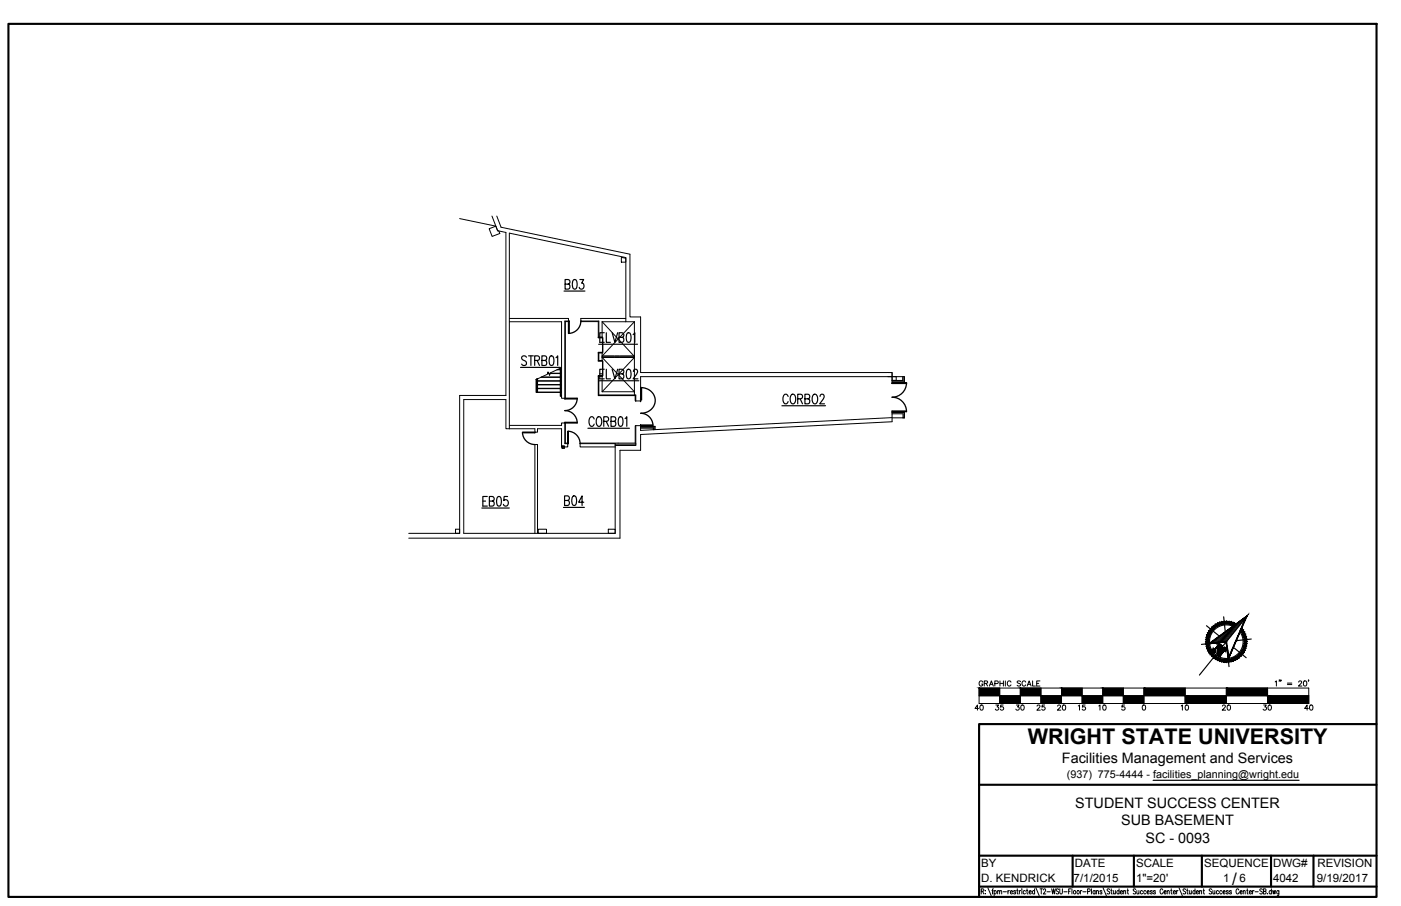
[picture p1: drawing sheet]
<svg xmlns="http://www.w3.org/2000/svg" width="432mm" height="279mm" viewBox="0 0 432 279" stroke-linecap="round" stroke-linejoin="round" font-family="sans-serif">
<!-- layer: A-EXISTING -->
<g fill="none" stroke="#000" stroke-width=".31">
<path d="M141.7 67.4l11 2.3M150.8 70.5l2-.8 .6 1.5h.3l.3 .8-2.3 .9zM151.6 66.6l1.8 4.6 2.5 .5v50.3h-14.2v42.5h-15.7M153.1 66.6l1.3 3.5 39.8 8.3v19.3h3.2v17.2h77.5v1.3h1.3v1.1h-1.3v-1.1h-1.2M191.5 79.4l1.4 .2v1.2h-1.4zM157 99.2h16.1v23.6h1M157 98.2h18.2v.8M175.2 99v.2h-1l-.1 23.6M175.2 99h-1.1v23.8M179 99v.2h5.4v4.8M185.6 99.2h7.3M185.6 99.2v4.8"/>
<path d="M185.6 99.2l9.9 10.7M192.9 99.2v-1h-13.9v.8h5.6v5M192.9 98.2v-18.8l-35.9-7.5v60.3M192.9 99.2h2.6M195.5 99.2v21.6l-9.9-10.6M195.5 99.2l-9.9 10.6M165.2 117l.3-.1v4.1h-.3zM165.5 116.9l-.3 .1M165.5 117.4h.1M165.5 118.6h.1M165.5 119.8h.1M165.5 117.5h.1"/>
<path d="M165.5 118.7h.1M165.5 119.9h.1M165.6 116.9l.1 4.1zM165.7 117.4h7M165.7 118.6h7M165.7 119.8h7M165.7 117.5h7M165.7 118.7h7M165.7 119.9h7M166.7 116.4h6M166.9 116.3h5.8M168.8 115.2h.4"/>
<path d="M168.8 115.1h.3M169.5 115.2h3.2M169.6 115.1h3.1M171.6 114h1.1M171.9 113.9h.8M172.7 113.6l-3.1 1.4-.2 .8-.5-1.1-.2 .7-3.5 1.6M172.8 117.4h.1M172.8 113.9h.1M172.8 115.1h.1M172.8 116.3h.1M172.8 118.6h.1M172.8 119.8h.1"/>
<path d="M172.8 114h.1M172.8 115.2h.1M172.8 116.4h.1M172.8 117.5h.1M172.8 118.7h.1M172.8 119.9h.1M173.1 113.4l-.2 .1v7.5h.2M184.4 116v6h11.4v1.6h.2M184.4 108.9v2.3M184.5 108.9v2.3M184.5 116v5.9h11.3v1.7M184.6 116v5.8h11.4v1.8"/>
<path d="M184.6 108.9v2.3M185.6 108.9v2.3M185.6 116v4.8M185.6 109.8h9.9v.4h-4.3M185.6 109.8v.4M185.6 110.2h9.9M185.6 110.2h3.6M185.7 104.1l.1 4.6zM185.7 104.1l-1.3-.1v.2h1.3M185.7 108.6h-1.3v.3l1.3-.2M185.7 111.3l.1 4.6zM185.7 111.3l-1.3-.1v.2h1.3"/>
<path d="M185.7 115.8h-1.3v.2l1.3-.1M189.5 110.2h1.4M195.5 110.2l-9.9 10.6M274.9 114.9v2.9h3.8v-1.6h-.4M278.2 116.2v1.1h-3.3M278.3 116.2v1.2h-3.4M278.3 116.2h-80.9v7.4h-1.4M278.8 116.2v1.6h-3.9v.3M157 132.2h7.9v1.1h.8v-1.1h7.4v5.6h1.9v-1M157 132.2h-1.1v-9h-13v41.3h22M164.9 137.1h.8v27.4h-.8zM165.5 121h.1"/>
<path d="M165.5 120.9h.1M165.7 121h7M165.7 120.9h7M172.8 120.9h.1M173.1 122.1h-.3v-8.6l-.1 8.7h.4M173.3 137.6v.6M173.3 138.2h.1M173.3 137.6h-.1M173.3 137.6h.1M173.3 137.6h.5M173.3 138.2h.5M173.8 137.6l.1 .6h-.7"/>
<path d="M173.8 137.6h.1M173.9 137.6v.6M173.9 138.2h-.1M174.1 130.4h-1v.8h-16.1M174.1 130.4l.1 6.2h.8v.2M174.1 130.4v6.4h.9M178.8 136.8v1h10.8M178.8 136.8h10.8v27.7h-23.9M185.6 120.8h9.9v1M189.6 137h6.4M196 131.3h-.2v5.3h-17v.2M196 131.3h1.4v.2"/>
<path d="M196 131.3v6.1h-6.4M197.4 131.5v1.2l4-.2M197.4 132h4v.5M197.4 131.5h4.5v1M197.4 131.9h4v.6M197.4 131.5h4.4v1M201.9 132.5h-.5M274.9 127v3.1l-77.5 3.9v4.9h-6.3v27.1h-65.1M274.9 127.2h3.8v1.7h-.4v-1.3h-3.4M274.9 128.8l-73 3.7M274.9 128.9h3.4M274.9 127.2h3.9l-.1 1.7"/>
<path d="M140.4 163.2h1.3v1.3h-1.3zM165.9 163.2h2.5v1.3h-2.5zM187.5 163.2h2.1v1.3h-2.1z"/>
</g>
<!-- layer: A-DOOR -->
<g fill="none" stroke="#000" stroke-width=".4">
<path d="M175.2 99h.2v3.8h-.2zM179 99a3.8 3.8 0 0 1-3.6 3.8M197.5 119.5v3.8h.2v-3.8h-.2a4 4 0 0 1 4.5 4 4 4 0 0 1-4.5 4M274.9 118.1h4.5v.2h-4.5zM279.4 118.1a4.4 4.4 0 0 1-4.5 4.4 4.5 4.5 0 0 1 4.5 4.4M161 133.5a3.8 3.8 0 0 0 3.8 3.6M161.1 133.3h3.8v.1h-3.8zM174.1 122.8h3.8v.2h-3.8zM175 133h.1v3.8h-.1zM175.2 133a3.8 3.8 0 0 1 3.6 3.8M177.9 122.8a3.8 3.8 0 0 1-3.8 3.8 3.8 3.8 0 0 1 3.8 3.8h-3.8v-.1h3.8M197.4 127.4a3.8 3.8 0 0 1 3.8 3.7"/>
<path d="M197.4 131.1h3.8v.2h-3.8zM197.4 122.7v1.2M198 131.3h-.6M279.4 126.8h-4.5v.2h4.5"/>
</g>
<!-- layer: ROOM-NUMBER -->
<g fill="none" stroke="#000" stroke-width=".36">
<path d="M173.8 89.8h6.5M174.2 87.6l1.2-.1 .3-.4-.3-.7-1.2-.2v3h.9a.82 .82 0 0 0 .6-.8 .82 .82 0 0 0-.6-.8M176.7 86.4l.5-.2a2.02 2.02 0 0 1 0 3h-.2a2.29 2.29 0 0 1-.3-2.8zM178.7 86.2h1.2l-.6 1.1a.87 .87 0 0 1 .6 1.2 .87 .87 0 0 1-1.3 .4l-.1-.3M160.4 113.3h12.3M162.3 110.2a.74 .74 0 0 0-1-.4 .74 .74 0 0 0-.4 .9l.9 .6a.78 .78 0 0 1 .4 1.2 .78 .78 0 0 1-1.2 .1l-.2-.3M162.9 109.7h1.5M163.6 109.7v3M164.8 111.2l1.3-.2 .2-.4-.2-.7-1.3-.2v3M165.5 111.2l.8 1.5M167 111.2l1.3-.2 .2-.4-.2-.7-1.3-.2v3h1a.81 .81 0 0 0 .5-.8 .81 .81 0 0 0-.5-.7M169.6 109.9l.5-.2a2.02 2.02 0 0 1 0 3h-.2a1.77 1.77 0 0 1-.6-2.4z"/>
<path d="M171.4 110.3l.5-.6v3M184.5 106.2h12M184.5 117.4h12.4M184.9 104h.8M184.9 115.3h.8M186.2 102.6h-1.3v3h1.3M186.2 113.9h-1.3v2.9h1.3M186.9 102.6v3h1.2M186.9 113.9v2.9h1.2M188.7 102.6l.8 3 .9-3M188.7 113.9l.8 2.9 .9-2.9M190.8 104l1.3-.1 .2-.4-.2-.7-1.3-.2v3h.9a.81 .81 0 0 0 .6-.8 .81 .81 0 0 0-.6-.8"/>
<path d="M190.8 115.3l1.3-.2 .2-.4-.2-.7-1.3-.1v2.9h.9a.82 .82 0 0 0 .6-.7 .82 .82 0 0 0-.6-.8M193.3 102.8l.6-.2a2.02 2.02 0 0 1 0 3h-.3a1.77 1.77 0 0 1-.5-2.4zM193.3 114l.6-.1a2.02 2.02 0 0 1 0 2.9h-.3a2.29 2.29 0 0 1-.3-2.8zM195.1 103.2l.6-.6v3M195.2 114.6l.1-.5a.68 .68 0 0 1 1-.1 .68 .68 0 0 1 .1 1l-1.3 1.8h1.5M181.2 132.1h12.8M183.1 129.2a.83 .83 0 0 0-1-.7 .83 .83 0 0 0-.6 1.1v.8a.83 .83 0 0 0 .6 1.1 .83 .83 0 0 0 1-.7M184.2 128.7l.2-.2a1.42 1.42 0 0 1 .9 2.3 .83 .83 0 0 1-1 .7 .83 .83 0 0 1-.5-1.1v-.8zM186.1 129.9l1.3-.1 .2-.4-.2-.7-1.3-.2v3M186.8 129.9l.8 1.6M188.3 129.9l1.3-.1 .2-.4-.2-.7-1.3-.2v3h1a.82 .82 0 0 0 .5-.8 .82 .82 0 0 0-.5-.8M190.9 128.7l.5-.2a2.02 2.02 0 0 1 0 3h-.2a2.29 2.29 0 0 1-.3-2.8z"/>
<path d="M192.7 129.1l.5-.6v3M241 125.1h13.4M242.9 122.3a.83 .83 0 0 0-1-.7 .83 .83 0 0 0-.6 1.1v.7a.83 .83 0 0 0 .6 1.1 .83 .83 0 0 0 1-.7M244 121.7l.2-.1a1.42 1.42 0 0 1 .9 2.2 .83 .83 0 0 1-1 .7 .83 .83 0 0 1-.6-1.1l.1-1.1zM245.9 123l1.2-.2 .2-.4-.2-.7-1.2-.1v2.9M246.6 123l.7 1.5M248.1 123l1.3-.2 .2-.4-.2-.7-1.3-.1v2.9h.9a.82 .82 0 0 0 .6-.7 .82 .82 0 0 0-.6-.8M250.7 121.7l.2-.1a1.42 1.42 0 0 1 1 2.2 .83 .83 0 0 1-1 .7 .83 .83 0 0 1-.6-1.1v-.7zM252.7 122.3l.1-.5a.68 .68 0 0 1 1-.1 .68 .68 0 0 1 .1 1l-1.3 1.8h1.5M148.5 156.7h8.5M148.8 154.5h.9M150.2 153.1h-1.4v3h1.4"/>
<path d="M150.8 154.5l1.3-.1 .2-.4-.2-.7-1.3-.2v3h1a.81 .81 0 0 0 .5-.8 .81 .81 0 0 0-.5-.8M153.4 153.3l.5-.2a2.02 2.02 0 0 1 0 3h-.2a1.77 1.77 0 0 1-.5-2.4zM156.5 153.1h-1.1l-.1 1.3a.88 .88 0 0 1 1.2 .1 .88 .88 0 0 1 0 1.2 .88 .88 0 0 1-1.2 .1l-.1-.3M173.7 156.5h6.4M174 154.3l1.3-.1 .2-.4-.2-.7-1.3-.2v3h1a.82 .82 0 0 0 .5-.8 .82 .82 0 0 0-.5-.8M176.5 153.1l.6-.2a2.02 2.02 0 0 1 0 3h-.2a2.29 2.29 0 0 1-.4-2.8zM179.9 154.9h-1.6l1.1-2v3"/>
</g>
<!-- layer: BORDER -->
<path d="M2.6 7.4h421.7v269.2h-421.7zM424.3 223.3h-122.5v53.3M301.8 242h122.5M301.8 263.9h122.5M301.9 273.4h122.4M330.6 263.9v9.5M349.5 263.9v9.5M370.4 263.9v9.5M391.7 263.9v9.5M404.8 263.9v9.5" fill="none" stroke="#000" stroke-width=".66"/>
<!-- layer: BORDER-NOTE -->
<path d="M355.4 240.6h45" fill="none" stroke="#000" stroke-width=".36"/>
<g fill="none" stroke="#000" stroke-width=".31">
<path d="M302.4 274.9l.7-.1 .1-.6-.8-.1v1.6M302.8 274.9l.4 .8M303.7 274.6h.1M303.7 275.5h.1M304.5 273.8l1 2.4M305.7 274.6h.4M306.2 274.1l-.3 .3v1.3M306.4 274.9l.1-.2a.44 .44 0 0 1 .6 .5 .44 .44 0 0 1-.7 .3M306.4 274.6v1.6M307.5 274.9l.3-.3 .3 .1v1M307.5 274.6v1.1M308.1 274.9l.3-.3 .3 .1v1"/>
<path d="M309.2 275h1M310.7 274.6v1.1M311.1 274.6l-.4 .5M311.4 275.1h.7l-.2-.4a.43 .43 0 0 0-.5 .5 .43 .43 0 0 0 .7 .3M313 274.9l-.2-.3-.3 .1v.3l.5 .5-.2 .2-.4-.2M313.4 274.6h.4M313.5 274.1v1.3l.3 .3M314.2 274.6v1.1M314.6 274.6l-.4 .5M314.9 274.2h.1M315 274.6v1.1M316 274.9l-.1-.2a.44 .44 0 0 0-.6 .5 .44 .44 0 0 0 .7 .3"/>
<path d="M316.4 274.6h.4M316.5 274.1v1.3l.3 .3M317.2 275.1h.7l-.2-.4a.44 .44 0 0 0-.5 .5 .44 .44 0 0 0 .7 .3M318.9 274.9l-.1-.2a.44 .44 0 0 0-.6 .5 .44 .44 0 0 0 .7 .3M318.9 274.1v1.6M319.3 273.8l1 2.4M320.5 274.1h.8M320.9 274.1v1.6M321.6 274.5v-.3a.37 .37 0 0 1 .6 0 .37 .37 0 0 1 0 .5l-.7 1h.8M322.7 275h1M324.1 274.1l.3 1.6 .3-1.6 .3 1.6 .3-1.6M326.3 274.3l-.3-.2-.5 .2 .1 .4 .7 .5-.3 .5-.5-.2"/>
<path d="M326.6 274.1v1.1l.4 .5 .4-.2v-1.4M327.9 275h1M329.4 274.9h.4M330.1 274.1h-.7v1.6M330.4 274.1v1.6M333 274.6v1.1M333.5 274.6l-.5 .5M333.7 275h1M335.2 274.9h.7v-.7l-.7-.1v1.6M336.4 274.1v1.6M337.5 274.9l-.1-.2a.44 .44 0 0 0-.6 .5 .44 .44 0 0 0 .7 .3M337.5 274.6v1.1"/>
<path d="M337.9 274.9l.3-.3 .3 .1 .1 1M337.9 274.6v1.1M339.6 274.9l-.2-.3-.3 .1v.3l.5 .5-.2 .2-.4-.2M340 273.8l1 2.4M342 274.3l-.3-.2-.5 .2 .1 .4 .7 .5-.3 .5-.5-.2M342.3 274.6h.4M342.5 274.1v1.3l.3 .3M343.1 274.6l.1 1 .3 .1 .3-.3M343.8 274.6v1.1M344.9 274.9l-.1-.2a.44 .44 0 0 0-.6 .5 .44 .44 0 0 0 .7 .3M344.9 274.1v1.6M345.3 275.1h.7l-.1-.4a.44 .44 0 0 0-.6 .5 .44 .44 0 0 0 .7 .3"/>
<path d="M346.3 274.9l.3-.3 .3 .1v1M346.3 274.6v1.1M347.4 274.6h.4M347.6 274.1v1.3l.2 .3M350 274.3l-.2-.2-.5 .2 .1 .4 .6 .5-.2 .5-.5-.2M350.4 274.6v1l.3 .1 .3-.3M351 274.6v1.1M352.2 274.9l-.2-.2a.44 .44 0 0 0-.5 .5 .44 .44 0 0 0 .7 .3M353.2 274.9l-.1-.2a.43 .43 0 0 0-.6 .5 .43 .43 0 0 0 .7 .3M353.5 275.1h.7l-.1-.4a.44 .44 0 0 0-.6 .5 .44 .44 0 0 0 .7 .3M355.1 274.9l-.2-.3-.4 .3 .6 .3v.4l-.6-.1M356.1 274.9l-.2-.3-.3 .1v.3l.5 .5-.2 .2-.4-.2"/>
<path d="M358.4 274.5a.44 .44 0 0 0-.6-.4 .44 .44 0 0 0-.3 .6v.4a.44 .44 0 0 0 .3 .6 .44 .44 0 0 0 .6-.4M358.7 275.1h.7l-.1-.4a.44 .44 0 0 0-.6 .5 .44 .44 0 0 0 .7 .3M359.7 274.9l.3-.3 .3 .1 .1 1M359.7 274.6v1.1M360.8 274.6h.4M361 274.1v1.3l.3 .3M361.6 275.1h.7l-.1-.4a.44 .44 0 0 0-.6 .5 .44 .44 0 0 0 .7 .3M362.6 274.6v1.1M363.1 274.6l-.5 .5M363.4 273.8l1 2.4M365.4 274.3l-.3-.2-.5 .2 .1 .4 .7 .5-.3 .5-.5-.2M365.8 274.6h.4"/>
<path d="M365.9 274.1v1.3l.3 .3M366.6 274.6v1l.3 .1 .3-.3M367.2 274.6v1.1M368.3 274.9l-.1-.2a.44 .44 0 0 0-.6 .5 .44 .44 0 0 0 .7 .3M368.3 274.1v1.6M368.7 275.1h.7l-.1-.4a.43 .43 0 0 0-.6 .5 .43 .43 0 0 0 .7 .3M369.7 274.9l.3-.3 .3 .1v1M369.7 274.6v1.1M370.8 274.6h.4M371 274.1v1.3l.3 .3M373.5 274.3a.4 .4 0 0 0-.6-.2 .4 .4 0 0 0-.1 .6l.4 .2a.43 .43 0 0 1 .2 .8 .43 .43 0 0 1-.7-.2M373.8 274.6l.1 1 .3 .1 .2-.3"/>
<path d="M374.4 274.6v1.1M375.6 274.9l-.2-.2a.43 .43 0 0 0-.5 .5 .43 .43 0 0 0 .7 .3M376.6 274.9l-.1-.2a.44 .44 0 0 0-.6 .5 .44 .44 0 0 0 .7 .3M376.9 275.1h.7l-.1-.4a.44 .44 0 0 0-.6 .5 .44 .44 0 0 0 .7 .3M378.6 274.9l-.3-.3-.3 .1v.3l.6 .5-.3 .2-.4-.2M379.5 274.9l-.2-.3-.4 .3 .6 .3v.4l-.6-.1M381.8 274.5a.44 .44 0 0 0-.6-.4 .44 .44 0 0 0-.2 .6v.4a.44 .44 0 0 0 .3 .6 .44 .44 0 0 0 .5-.4M382.2 275.1h.6l-.1-.4a.43 .43 0 0 0-.6 .5 .43 .43 0 0 0 .7 .3M383.2 274.9l.2-.3 .3 .1 .1 1M383.2 274.6v1.1M384.3 274.6h.3M384.4 274.1v1.3l.3 .3"/>
<path d="M385 275.1h.7l-.1-.4a.44 .44 0 0 0-.6 .5 .44 .44 0 0 0 .7 .3M386.1 274.6v1.1M386.5 274.6l-.4 .5M386.8 275h1M389.1 274.3l-.3-.2-.5 .2 .1 .4 .7 .5-.3 .5-.5-.2M389.4 274.9l.7-.1v-.6l-.7-.1v1.6l.7-.1 .1-.4-.3-.3M390.6 275.5l.1 .1M391.9 274.9l-.2-.2a.44 .44 0 0 0-.6 .5 .44 .44 0 0 0 .8 .3M391.9 274.1v1.6M392.2 274.6l.3 1.1 .2-1.1 .2 1.1 .2-1.1M394.2 274.6l-.1 1.5-.4 .1M394.2 274.9l-.1-.2a.44 .44 0 0 0-.6 .5 .44 .44 0 0 0 .7 .3"/>
<circle cx="331.2" cy="275.1" r=".48"/>
<circle cx="332.3" cy="275.1" r=".48"/>
</g>
<!-- layer: NORTH -->
<g fill="#000" stroke="#000" stroke-width=".31">
<path d="M375.4 198.3l.5 .3zM377.3 199.7l.5 .4zM373.6 200.6l.6 .3zM373.9 200.6l.3 .2zM373.9 200.8l.5 .3zM373.9 200.7l.3 .1zM374.2 200.5l.1 .1zM375.4 200.7l1.4 .7-.8 .9zM377.9 200.4h.1z"/>
<path d="M372.7 198.3l.1 .2 11.6-8.6zM372.8 198.5l11.6-8.6-.5 .6zM384.4 189.9l-.5 .6-5.4 13zM383.9 190.5l-5.4 13 .1-.9zM377.9 198l.6 5.5 .1-.9zM378.1 197.8l.5 4.8-.7-4.6zM372.8 198.5l5.1-.5 .2-.2zM372.8 198.3l5.3-.5-5.3 .7z"/>
<path d="M373.1 193.9l.5 .5-.9 .1zM372.7 194.5l.6 .4 .3-.5zM372.7 194.5l.6 .4-1 .2zM372.3 195.1l.7 .4 .3-.6zM372.3 195.1l.7 .4-1 .3zM372 195.8l.7 .2 .3-.5zM372 195.8l.7 .2-.9 .5zM371.8 196.5l.8 .1 .1-.6zM371.8 196.5l.8 .1-.9 .6zM371.7 197.2h.7l.2-.6zM371.7 197.2h.7l-.7 .7zM371.7 197.9h.7v-.7zM371.7 197.9h.7l-.7 .7zM371.7 198.6l.7-.1v-.6zM371.7 198.6l.7-.1-.6 .8zM372.4 198.5l-.6 .8 .7-.2zM371.8 199.3l.7-.2-.5 .9zM372.5 199.1l-.5 .9 .7-.3zM372 200l.7-.3-.4 .9zM372.7 199.7l-.4 .9 .6-.3zM372.3 200.6l.6-.3-.3 .9zM372.9 200.3l-.3 .9 .6-.4zM372.6 201.2l.6-.4-.2 1zM373.2 200.8l-.2 1 .6-.4zM373 201.8l.6-.4-.1 .9zM373.6 201.4l-.1 .9 .5-.5zM373.5 202.3l.5-.5v1zM374 201.8v1l.5-.6zM374.5 202.2l.1 1-.6-.4zM374.5 202.2l.1 1 .4-.6zM375 202.6l.2 1-.6-.4zM375 202.6l.2 1 .3-.7zM375.5 202.9l.3 .9-.6-.2zM375.5 202.9l.3 .9 .3-.7zM376.1 203.1l.4 .9-.7-.2zM376.1 203.1l.4 .9 .2-.7zM376.7 203.3l.5 .8-.7-.1zM376.7 203.3l.5 .8 .1-.7zM377.3 203.4l.6 .8-.7-.1zM377.3 203.4l.6 .8v-.8zM377.9 203.4l.7 .8h-.7zM377.9 203.4l.7 .8v-.8zM378.6 203.4l.7 .6-.7 .2zM378.6 203.4l.7 .6-.1-.7zM379.2 203.3l.8 .5-.7 .2zM379.2 203.3l.8 .5-.2-.6zM379.8 203.2l.9 .4-.7 .2zM379.8 203.2l.9 .4-.3-.7zM380.4 202.9l.9 .4-.6 .3zM380.4 202.9l.9 .4-.4-.7zM380.9 202.6l1 .3-.6 .4zM380.9 202.6l1 .3-.5-.6zM381.4 202.3l1 .1-.5 .5zM381.4 202.3l1 .1-.5-.5zM381.9 201.9h1l-.5 .5zM382.3 201.4l-.4 .5h1zM382.3 201.4l1-.1-.4 .6zM382.7 200.9l-.4 .5 1-.1zM382.7 200.9l.9-.3-.3 .7zM383 200.3l-.3 .6 .9-.3zM383 200.3l.9-.3-.3 .6zM383.2 199.7l-.2 .6 .9-.3zM383.2 199.7l.9-.4-.2 .7zM383.4 199.1l-.2 .6 .9-.4zM383.4 199.1l.8-.5-.1 .7zM383.5 198.5l-.1 .6 .8-.5zM383.5 198.5l.8-.7-.1 .8zM383.5 197.8v.7l.8-.7zM384.2 197.1l.1 .7h-.8zM383.5 197.2v.6l.7-.7zM384.1 196.4l.1 .7-.7 .1zM383.4 196.6l.1 .6 .6-.8zM383.9 195.7l.2 .7-.7 .2zM383.2 196l.2 .6 .5-.9zM383.6 195l.3 .7-.7 .3zM382.9 195.4l.3 .6 .4-1zM383.2 194.4l.4 .6-.7 .4zM382.6 194.8l.3 .6 .3-1zM382.8 193.8l.4 .6-.6 .4zM382.2 194.3l.4 .5 .2-1z"/>
<path d="M375.4 199l-1.1 1.6 1.2-1.5zM375.4 199l-1.1 1.6-.1-.1z"/>
<path d="M375.4 198.3l.8 .6zM375.4 198.3l.8 .6z"/>
<path d="M375.7 198.6l1 .7zM375.6 198.7l1.1 .6z"/>
<path d="M375.5 199.1l1.2 1v-.4zM375.5 199.1l1.2 1-1.2-.6z"/>
<path d="M375.6 198.7l1.1 1v-.4zM375.6 198.7l1.1 1-1.3-.7z"/>
<path d="M377.3 199.7l-.1 .1zM377.3 199.7l.8 .7zM377.3 199.8l.8 .6z"/>
<path d="M380.3 192l.6 .3-.3 .7zM380.3 192l-.3 .7 .6 .3zM379.6 191.8l.7 .2-.3 .7zM379.6 191.8l-.2 .7 .6 .2zM378.9 191.7l.7 .1-.2 .7zM378.9 191.7l-.1 .7 .6 .1zM378.1 191.6l.8 .1-.1 .7zM378.1 191.6v.8h.7zM377.4 191.6h.7v.8zM377.4 191.6l.1 .8h.6zM376.7 191.7l.7-.1 .1 .8zM376.7 191.7l.1 .8 .7-.1zM376 191.9l.7-.2 .1 .8zM376 191.9l.2 .7 .6-.1zM375.3 192.2l.7-.3 .2 .7zM375.3 192.2l.3 .7 .6-.3zM374.7 192.5l.6-.3 .3 .7zM374.7 192.5l.4 .7 .5-.3zM374.1 192.9l.6-.4 .4 .7zM374.1 192.9l.5 .6 .5-.3zM373.6 193.4l.5-.5 .5 .6zM373.6 193.4l.5 .5 .5-.4zM373.6 193.4l.5 .5h-1zM373.1 193.9l.5 .5 .5-.5z"/>
<path d="M375.7 198.6l-1.5 1.9zM375.7 198.6l-1.5 1.9zM375.3 198.3l.5 .3zM375.3 198.3l.5 .3zM375.4 198.2l-.1 .1zM375.4 198.2l1.4 1.1zM375.5 198.3l1.3 1zM376.7 199.3v1.9zM376.7 199.3l-.1 2.1zM377.3 200.4l-.7 1zM377.3 200.4l-.7 1z"/>
<path d="M373.6 200.5l.2 .1zM373.6 200.5l.2 .1z"/>
<path d="M373.6 200.5l.2 .1zM373.6 200.5l.2 .1z"/>
<path d="M373.9 200.8l.5 .3zM373.9 200.8l.5 .3z"/>
<path d="M374 200.7l.2 .1zM374 200.7l.2 .1z"/>
<path d="M374 200.7l.2 .1zM373.9 200.7l.3 .1z"/>
<path d="M373.9 200.7l.3 .1zM373.9 200.7l.3 .1zM373.9 200.7l.3 .1z"/>
<path d="M373.9 200.7l.3 .1zM373.9 200.6l.3 .2zM373.8 200.6l.4 .2z"/>
<path d="M373.6 200.5l.6 .3zM373.6 200.5l.6 .3z"/>
<path d="M373.6 200.5l.6 .3zM373.6 200.5l.6 .3z"/>
<path d="M373.6 200.5l.6 .4zM373.6 200.5l.6 .4z"/>
<path d="M373.6 200.5l.6 .4zM373.6 200.5l.6 .4z"/>
<path d="M373.6 200.6l.6 .3zM373.6 200.6l.6 .3z"/>
<path d="M374 200.7l.2 .1zM374 200.7l.2 .1z"/>
<path d="M374 200.7l.2 .1zM374 200.7l.2 .1z"/>
<path d="M374 200.7l.2 .1zM374 200.7l.2 .1z"/>
<path d="M373.6 200.6l.6 .3zM373.6 200.6l.6 .3zM373.6 200.6l.6 .3z"/>
<path d="M373.5 200.6l.8 .7zM373.5 200.6l.8 .6zM373.6 200.4l-.1 .2z"/>
<path d="M374.1 200.6l.1 .1zM374.1 200.6l.1 .1z"/>
<path d="M373.6 200.6l.7 .4zM373.6 200.6l.7 .4z"/>
<path d="M374.1 200.6l.2 .1zM374.1 200.6l.2 .1z"/>
<path d="M374.1 200.6l.2 .1zM374.1 200.6l.1 .1zM374.1 200.6l.1 .1zM374.1 200.6l.1 .1z"/>
<path d="M373.7 200.7l.6 .3zM373.7 200.7l.6 .3z"/>
<path d="M374.1 200.6l.2 .1zM374.1 200.6l.2 .1z"/>
<path d="M374.1 200.6l.2 .1zM374.1 200.6l.2 .1z"/>
<path d="M373.7 200.7l.6 .3zM373.7 200.7l.6 .3z"/>
<path d="M374.2 200.5l.1 .1zM374.2 200.5l.1 .1z"/>
<path d="M373.8 200.8l.6 .3zM373.8 200.8l.6 .3z"/>
<path d="M375.4 200.7v1.3l.6 .3zM375.4 202l.6 .3z"/>
<path d="M375.5 199.5l1.1 1.8 .1-1.2zM375.5 199.5l1.1 1.8-1.2-.6z"/>
<path d="M377.3 200.4l-.5 1 .7-.9zM377.3 200.4l-.5 1-.2-.1z"/>
<path d="M377.3 200.4l.2 .1zM377.3 200.4l.2 .1z"/>
<path d="M377.4 200.4h.1zM377.4 200.4l.1 .1z"/>
<path d="M377.4 200.3l.1 .1zM377.4 200.3l.1 .1z"/>
<path d="M377.4 200.3l.1 .1zM377.4 200.3l.1 .1z"/>
<path d="M377.4 200.3l.2 .1zM377.4 200.3l.1 .1z"/>
<path d="M377.4 200.3l.2 .1zM377.4 200.3l.2 .1z"/>
<path d="M377.4 200.3l.2 .1zM377.4 200.3l.2 .1zM377.4 200.3l.2 .1zM377.4 200.3l.2 .1z"/>
<path d="M377.4 200.2l.2 .1zM377.4 200.2l.2 .2z"/>
<path d="M377.4 200.2l.2 .1zM377.4 200.2l.2 .1zM377.4 200.2l.2 .1zM377.4 200.2l.2 .1z"/>
<path d="M377.5 200.2l.2 .1zM377.5 200.2l.2 .1z"/>
<path d="M377.5 200.2l.2 .1zM377.5 200.2l.1 .1z"/>
<path d="M377.4 200.5l-1.5 2zM377.4 200.5l-1.5 2zM375.3 202l.6 .5zM375.3 202l.6 .4zM375.5 199.2l-.2 2.8zM375.6 199l-.2 3zM375.6 199l-1.3 1.6zM375.6 199l-1.3 1.6z"/>
<path d="M377.5 200.2l.2 .1zM377.5 200.2l.2 .1z"/>
<path d="M377.5 200.2l.2 .1zM377.5 200.2l.2 .1z"/>
<path d="M377.5 200.2l.2 .1zM377.5 200.2l.2 .1zM377.5 200.2l.2 .1zM377.5 200.2l.3 .1z"/>
<path d="M377.2 199.8l.6 .3zM377.2 199.8l.6 .3z"/>
<path d="M377.2 199.8l.6 .3zM377.2 199.8l.6 .3z"/>
<path d="M377.3 199.9l.6 .3zM377.3 199.9l.6 .3z"/>
<path d="M377.5 200.1l.3 .2zM377.5 200.1l.3 .2z"/>
<path d="M377.5 200.1l.3 .2zM377.5 200.1l.3 .2z"/>
<path d="M377.3 199.9l.6 .4zM377.3 199.9l.6 .4z"/>
<path d="M377.4 200l.6 .3zM377.4 200l.6 .3z"/>
<path d="M377.4 200l.7 .4zM377.4 200l.7 .4z"/>
<path d="M377.8 200.3l.2 .1zM377.8 200.3l.2 .1zM377.9 200.4h.1z"/>
<path d="M377.5 200.1l.6 .3zM377.5 200.1l.6 .3z"/>
<path d="M377.5 200.1l.6 .3zM377.5 200.1l.5 .3zM377.5 200.1l.5 .3zM377.5 200.1l.5 .3z"/>
<path d="M377.4 200l.7 .4zM377.4 200l.7 .4z"/>
<path d="M377.4 200l.7 .4zM377.4 200l.7 .4z"/>
<path d="M377.4 200.1l.7 .3zM377.4 200.1l.7 .3z"/>
</g>
<circle cx="374.3" cy="200.6" r=".18" fill="#000"/>
<g fill="none" stroke="#000" stroke-width=".36">
<path d="M371.8 193l4 3.2 3.9-.4M375 198.2l-4.7 .5M377.1 190.2l.5 4.7M378.2 197.6l-5.1 .6M378.4 197.3l-4.8 .5M378.7 197l-4.7 .5M378.9 196.7l-4.4 .5M379.2 196.4l-4.3 .5M379.4 196.1l-4 .4M379.9 195.5l-3.6 .4M380.1 193.1a5.2 5.2 0 0 0-7.3 4.4 5.2 5.2 0 0 0 6.6 5.4 5.2 5.2 0 0 0 2.8-8.1M380.1 199.6l4 3.2"/>
<path d="M380.2 195.2l-3.4 .4M380.4 194.9l-3.2 .3M380.7 194.6l-3 .3M380.9 194.3l-2.8 .3M381.1 194l-2.5 .2M381.4 193.6l-2.4 .3M381.6 193.4l-2.1 .2M381.9 193l-2 .2M382.1 192.7l-1.7 .2M382.4 192.4l-1.6 .2M382.6 192.1l-1.3 .2M382.9 191.8l-1.1 .1"/>
<path d="M383.1 191.5l-.9 .1M383.4 191.2l-.7 .1M383.6 190.9l-.5 .1M383.9 190.6h-.3M384.1 190.3h-.1M384.2 190.2l-7.5 9.3M385.6 197.1l-4.6 .5M375.4 201.1l-5.7 7.1M378.3 200.9l.5 4.7"/>
</g>
<!-- layer: Graphic Scale -->
<g fill="none" stroke="#000" stroke-width=".31">
<path d="M301.8 212.2h101.6v4.8h-101.6zM301.8 214.6h101.6M308.1 212.2v4.8M314.5 212.2v4.8M320.8 212.2v4.8M327.2 212.2v4.8M333.5 212.2v4.8M339.9 212.2v4.8M346.2 212.2v4.8M346.6 217.4h-.7l-.1 .7a.56 .56 0 0 1 .8 0 .56 .56 0 0 1-.1 .8 .56 .56 0 0 1-.8-.2M352.3 217.5a.79 .79 0 0 1 .9 .6 .79 .79 0 0 1-.5 .9l-.6-.3-.1-.6zM352.6 212.2v4.8"/>
<path d="M365.3 212.2v4.8M378 212.2v4.8M390.7 212.2v4.8M393 210.3l.4-.3v1.6M394.4 209.8l-.2 .3M394.8 209.8h-.1h.1l-.1 .3M396.8 210.7h1.4M396.8 211.1h1.4M400.3 210.4l.3-.4 .6 .3-1 1.3h1M401.9 210.1a.79 .79 0 0 1 1 .5 .79 .79 0 0 1-.6 1l-.5-.3zM403.4 209.8l-.2 .3"/>
</g>
<g fill="#000" stroke="#000" stroke-width=".31">
<path d="M301.8 212.2l6.3 2.4v-2.4zM301.8 212.2l6.3 2.4h-6.3z"/>
<path d="M308.1 214.6l6.4 2.4v-2.4zM308.1 214.6l6.4 2.4h-6.4z"/>
<path d="M314.5 212.2l6.3 2.4v-2.4zM314.5 212.2l6.3 2.4h-6.3z"/>
<path d="M320.8 214.6l6.4 2.4v-2.4zM320.8 214.6l6.4 2.4h-6.4z"/>
<path d="M327.2 212.2l6.3 2.4v-2.4zM327.2 212.2l6.3 2.4h-6.3z"/>
<path d="M333.5 214.6l6.4 2.4v-2.4zM333.5 214.6l6.4 2.4h-6.4z"/>
<path d="M339.9 212.2l6.3 2.4v-2.4zM339.9 212.2l6.3 2.4h-6.3z"/>
<path d="M346.2 214.6l6.4 2.4v-2.4zM346.2 214.6l6.4 2.4h-6.4z"/>
<path d="M352.6 212.2l12.7 2.4v-2.4zM352.6 212.2l12.7 2.4h-12.7z"/>
<path d="M365.3 214.6l12.7 2.4v-2.4zM365.3 214.6l12.7 2.4h-12.7z"/>
<path d="M378 212.2l12.7 2.4v-2.4zM378 212.2l12.7 2.4h-12.7z"/>
<path d="M390.7 214.6l12.7 2.4v-2.4zM390.7 214.6l12.7 2.4h-12.7z"/>
</g>
<text font-size="6.7" x="316.8" y="229.5">WRIGHT STATE UNIVERSITY</text>
<text font-size="5.3" x="379.8" y="272.8">/</text>
<g font-size="4.4">
<text x="300.9" y="212.7">GRAPHIC SCALE</text>
<text x="299.5" y="220.1">40</text>
<text x="305.9" y="220.1">35</text>
<text x="312.2" y="220.1">30</text>
<text x="318.6" y="220.1">25</text>
<text x="324.9" y="220.1">20</text>
<text x="331.6" y="220.1">15</text>
<text x="337.6" y="220.1">10</text>
<text x="363" y="220.1">10</text>
<text x="375.7" y="220.1">20</text>
<text x="388.4" y="220.1">30</text>
<text x="401.1" y="220.1">40</text>
<text x="327.3" y="235.4">Facilities Management and Services</text>
<text x="331.4" y="249.2">STUDENT SUCCESS CENTER</text>
<text x="345.6" y="254.5">SUB BASEMENT</text>
<text x="353" y="259.9">SC - 0093</text>
</g>
<g font-size="3.5">
<text x="302.4" y="267.4">BY</text>
<text x="331.3" y="267.4">DATE</text>
<text x="350.1" y="267.4">SCALE</text>
<text x="371.1" y="267.4">SEQUENCE</text>
<text x="392.4" y="267.4">DWG#</text>
<text x="406" y="267.4">REVISION</text>
<text x="302.4" y="272.1">D. KENDRICK</text>
<text x="330.9" y="272.1">7/1/2015</text>
<text x="350.1" y="272.1">1&quot;=20'</text>
<text x="377" y="272.1">1</text>
<text x="382" y="272.1">6</text>
<text x="392.4" y="272.1">4042</text>
<text x="405.9" y="272.1">9/19/2017</text>
</g>
<text font-size="3.3" x="328.8" y="239.9">(937) 775-4444 - facilities_planning@wright.edu</text>
</svg>
